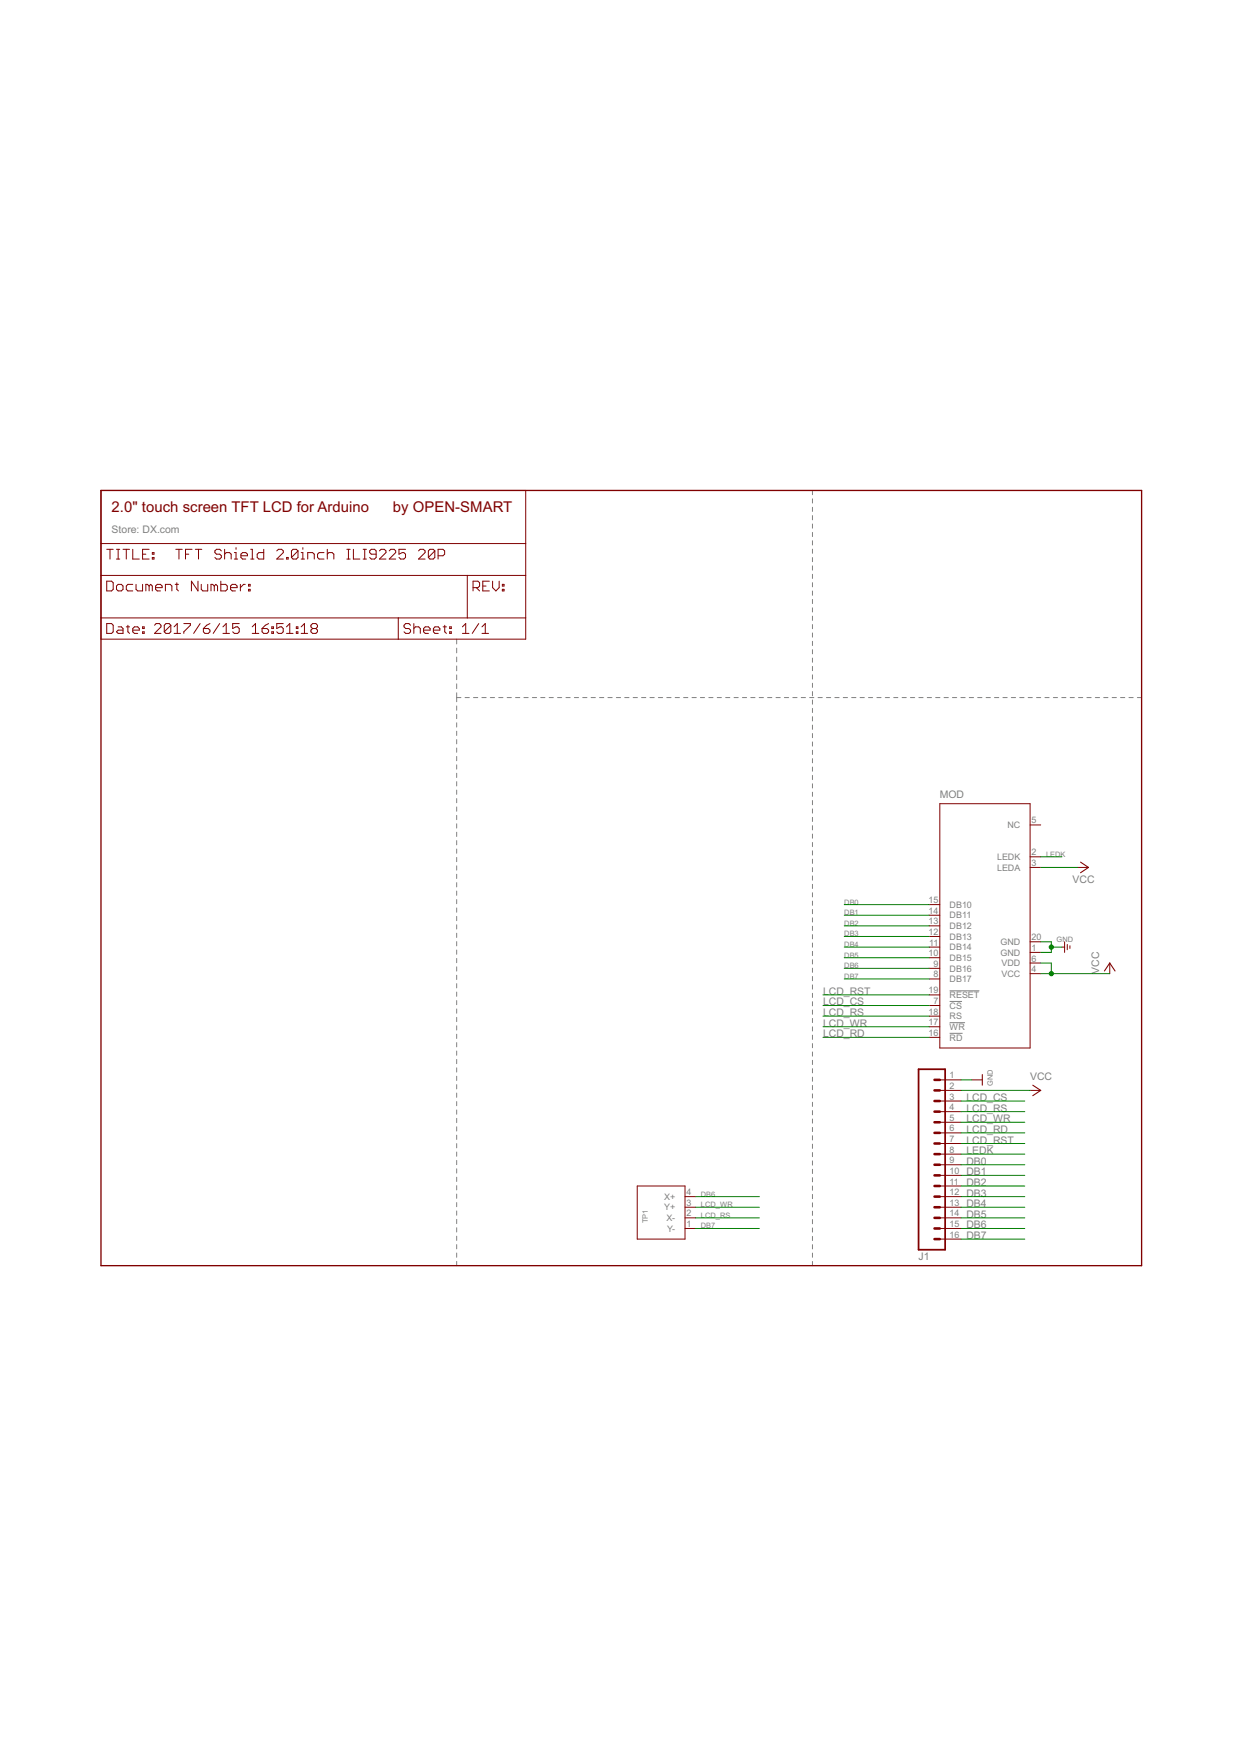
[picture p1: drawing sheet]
<svg xmlns="http://www.w3.org/2000/svg" width="297mm" height="420mm" viewBox="0 0 297 420" stroke-linecap="round" stroke-linejoin="round" font-family="sans-serif">
<g fill="none" stroke="#808080" stroke-width=".24">
<path d="M194.3 117.3v1M194.3 119.3v1M194.3 121.3v1M194.3 123.3v1M194.3 125.3v1M194.3 127.3v1M194.3 129.3v1M194.3 131.3v1M194.3 133.3v1M194.3 135.3v1M194.3 137.3v1M194.3 139.3v1"/>
<path d="M109.2 152.8v1.2M109.2 155v1.1M109.2 157.1v1.2M109.2 159.3v1.1M194.3 141.3v1M194.3 143.3v1M194.3 145.4v.9M194.3 147.3v1.1M194.3 149.4v.9M194.3 151.4v1M194.3 153.4v1M194.3 155.4v1"/>
<path d="M194.3 157.4v1M194.3 159.4v1M109.2 161.4v1.1M109.2 163.5v1.2M109.2 165.7v2.1M109.2 168.8v1M109.2 170.8v1.1M109.2 172.8v1.1M109.2 174.9v1M109.2 176.9v1M109.2 178.9v1M109.2 166.8h1"/>
<path d="M111.2 166.8h1M113.2 166.8h1.1M115.3 166.8h1M117.3 166.8h1M119.3 166.8h1M121.3 166.8h1M123.3 166.8h1M125.3 166.8h1M127.3 166.8h1M129.3 166.8h1M131.3 166.8h1M133.3 166.8h1"/>
<path d="M135.4 166.8h1M137.4 166.8h1M139.4 166.8h1M141.4 166.8h1M143.4 166.8h1M145.4 166.8h1M147.4 166.8h1M149.4 166.8h1M151.4 166.8h1M153.4 166.8h1.1M155.4 166.8h1.1M157.5 166.8h1"/>
<path d="M159.5 166.8h1M161.5 166.8h1M163.5 166.8h1M165.5 166.8h1M167.5 166.8h1M169.5 166.8h1M171.5 166.8h1M173.5 166.8h1M175.6 166.8h1M177.6 166.8h1M179.6 166.8h1M181.6 166.8h1"/>
<path d="M183.6 166.8h1M185.6 166.8h1M187.6 166.8h1M189.6 166.8h1M191.6 166.8h1M193.6 166.8h1M194.3 161.4v1M194.3 163.4v1M194.3 165.4v1M194.3 167.4v1M194.3 169.4v1M194.3 171.4v1"/>
<path d="M194.3 173.4v1M194.3 175.4v1M194.3 177.4v1M194.3 179.4v1M195.6 166.8h1.1M197.7 166.8h1M199.7 166.8h1M201.7 166.8h1M203.7 166.8h1M205.7 166.8h1M207.7 166.8h1M209.7 166.8h1"/>
<path d="M211.7 166.8h1M213.7 166.8h1M215.8 166.8h.9M217.7 166.8h1.1M219.8 166.8h1M221.8 166.8h1M223.8 166.8h1M225.8 166.8h1M227.8 166.8h1M229.8 166.8h1M231.8 166.8h1M233.8 166.8h1"/>
<path d="M235.8 166.8h1.1M237.8 166.8h1.1M239.9 166.8h1M241.9 166.8h1M243.9 166.8h1M245.9 166.8h1M247.9 166.8h1M249.9 166.8h1M251.9 166.8h1M253.9 166.8h1M255.9 166.8h1M257.9 166.8h1.1"/>
<path d="M259.9 166.8h1.1M262 166.8h1M264 166.8h1M266 166.8h1M268 166.8h1M270 166.8h1M272 166.8h1M109.2 180.9v1M109.2 182.9v1M109.2 184.9v1M109.2 186.9v1M109.2 188.9v1"/>
<path d="M109.2 191v1M109.2 193v1M109.2 195v1M109.2 197v1M109.2 199v1M194.3 181.4v1M194.3 183.4v1M194.3 185.4v1M194.3 187.4v1M194.3 189.4v1M194.3 191.4v1M194.3 193.4v1"/>
<path d="M194.3 195.5v.9M194.3 197.4v1.1M194.3 199.5v.9M109.2 201v1M109.2 203v1M109.2 205v1.1M109.2 207.1v1M109.2 209.1v1M109.2 211.1v1M109.2 213.1v1M109.2 215.1v1M109.2 217.1v1"/>
<path d="M109.2 219.1v1.1M194.3 201.5v1M194.3 203.5v1M194.3 205.5v1M194.3 207.5v1M194.3 209.5v1M194.3 211.5v1M194.3 213.5v1M194.3 215.5v1M194.3 217.5v1M194.3 219.5v1M109.2 221.1v1.1"/>
<path d="M109.2 223.2v1M109.2 225.2v1M109.2 227.2v1M109.2 229.2v1M109.2 231.2v1M109.2 233.2v1M109.2 235.2v1M109.2 237.2v1.1M109.2 239.3v1M194.3 221.5v1M194.3 223.5v1M194.3 225.5v1"/>
<path d="M194.3 227.5v1M194.3 229.5v1M194.3 231.5v1M194.3 233.5v1M194.3 235.5v1M194.3 237.5v1M194.3 239.5v1M227.1 239.5h3M227.1 236.9h7.1M109.2 241.3v1M109.2 243.3v1M109.2 245.3v1"/>
<path d="M109.2 247.3v1M109.2 249.3v1M109.2 251.3v1M109.2 253.3v1.1M109.2 255.4v1M109.2 257.4v1M109.2 259.4v1M194.3 241.5v1M194.3 243.5v1M194.3 245.6v.9M194.3 247.5v1.1M194.3 249.6v.9"/>
<path d="M194.3 251.6v1M194.3 253.6v1M194.3 255.6v1M194.3 257.6v1M194.3 259.6v1M227.1 247.1h3.1M227.1 244.6h3.7M109.2 261.4v1M109.2 263.4v1M109.2 265.4v1M109.2 267.4v1.1M109.2 269.5v1"/>
<path d="M109.2 271.5v1M109.2 273.5v1M109.2 275.5v1M109.2 277.5v1M109.2 279.5v1M194.3 261.6v1M194.3 263.6v1M194.3 265.6v1M194.3 267.6v1M194.3 269.6v1M194.3 271.6v1M194.3 273.6v1"/>
<path d="M194.3 275.6v1M194.3 277.6v1M194.3 279.6v1M109.2 281.5v1M109.2 283.5v1M109.2 285.5v1.1M109.2 287.6v1M109.2 289.6v1M109.2 291.6v1M109.2 293.6v1M109.2 295.6v1M109.2 297.6v1"/>
<path d="M109.2 299.6v1.1M194.3 281.6v1M194.3 283.6v1M194.3 285.6v1M194.3 287.6v1M194.3 289.6v1M194.3 291.6v1.1M194.3 293.6v1M194.3 295.7v1M194.3 297.6v1.1M194.3 299.7v1M109.2 301.6v1.1"/>
<path d="M194.3 301.7v1"/>
</g>
<path d="M24.2 117.3h248.8v185.4h-248.8z" fill="none" stroke="#800000" stroke-width=".32"/>
<g fill="none" stroke="#800000" stroke-width=".24">
<path d="M24.2 117.3h101.5v35.5h-101.5zM24.2 137.6h101.5M24.2 130h101.5M25.5 139h1.2l.4 .4v1.5l-.4 .4h-1.2zM25.5 131.4h1.6M26.3 131.4v2.3M27.9 131.4h.7M27.9 133.7h.7M28.3 131.4v2.3M29.4 131.4h1.6M30.2 131.4v2.3M31.7 131.4v2.3h1.6"/>
<path d="M31.7 139.7h-1.1l-.4 .4v.8l.4 .4h1.1M32.5 139.7v1.2l.4 .4h1.2v-1.6M34.1 132.5h.8M35.7 131.4h-1.6v2.3h1.6M36.4 133.3h.4v.4h-.4zM36.4 132.1h.4v.4h-.4zM41.9 139.7h.8M42 131.4h1.6M42.3 139.4v1.5l.4 .4M42.8 131.4v2.3M44.4 132.5h.7M45.9 131.4h-1.5v2.3"/>
<path d="M46.7 131.4h1.6M47.3 139v2.3l-1.5-2.3v2.3M47.5 131.4v2.3M48.1 139.7v1.2l.4 .4h1.2v-1.6M52.8 139v2.3h1.2l.4-.4v-.8l-.4-.4h-1.2M52.9 131.7l-.3-.3h-.8l-.4 .3v.4l.4 .4h.8l.3 .4v.4l-.3 .4h-.8l-.4-.4M53.7 132.5l.4-.4h.8l.4 .4v1.2M53.7 131.4v2.3M56 133.7h.8M56 132.1h.5v1.6M56.5 131v.4M57.5 139.7v1.6"/>
<path d="M57.6 132.9h1.6v-.4l-.4-.4h-.8l-.4 .4v.8l.4 .4h.8M58.7 139.7h-.4l-.8 .8M59.4 139.7h.4v.4h-.4zM60 131.4h.3v2.3M60 133.7h.7M63.1 131.4v2.3h-1.2l-.4-.4v-.8l.4-.4h1.2M66.2 131.7l.4-.3h.8l.4 .3v.4l-1.6 1.6h1.6M68.5 133.3h.4v.4h-.4zM71.3 131.7v1.6l-.4 .4h-.8l-.4-.4M71.3 131.7l-.4-.3h-.8l-.4 .3v1.6M71.3 131.7l-1.6 1.6M72 133.7h.8"/>
<path d="M72 132.1h.4v1.6M72.4 131v.4M73.6 133.7v-1.6h1.2l.4 .4v1.2M77.5 132.1h-1.2l-.4 .4v.8l.4 .4h1.2M78.3 132.5l.4-.4h.7l.4 .4v1.2M78.3 131.4v2.3M83 131.4h.7M83 133.7h.7M83.3 131.4v2.3M84.5 131.4v2.3h1.6M86.8 131.4h.8M86.8 133.7h.8"/>
<path d="M87.2 131.4v2.3M90 132.5h-1.2l-.4-.4v-.4l.4-.3h.8l.4 .3v1.6l-.4 .4h-.8l-.4-.4M90.7 131.7l.4-.3h.8l.4 .3v.4l-1.6 1.6h1.6M93.1 131.7l.4-.3h.8l.3 .3v.4l-1.5 1.6h1.5M97 131.4h-1.6v1.1l.8-.4h.4l.4 .4v.8l-.4 .4h-.8l-.4-.4M100.1 131.7l.4-.3h.8l.4 .3v.4l-1.6 1.6h1.6M104 131.7l-.4-.3h-.8l-.4 .3v1.6M104 131.7v1.6l-.4 .4h-.8l-.4-.4M104 131.7l-1.6 1.6M104.8 132.9h1.1l.4-.4v-.8l-.4-.3h-1.1v2.3M111.8 137.6v10.2M117 139h-1.5v2.3h1.5"/>
<path d="M117.8 139v1.5l.8 .8 .8-.8v-1.5M120.1 139.7h.4v.4h-.4zM24.2 147.8h101.5M25.5 149.1h1.2l.4 .4v1.6l-.4 .4h-1.2zM27.9 140.1l.4-.4h.7l.4 .4v.8l-.4 .4h-.7l-.4-.4zM28.3 149.9h.7l.4 .4v1.2h-1.1l-.4-.4 .4-.4h1.1M30.2 149.9h.8M30.6 149.5v1.6l.4 .4M31.7 150.7h1.6v-.4l-.4-.4h-.7l-.5 .4v.8l.5 .4h.7M34.1 151.1h.4v.4h-.4zM34.1 149.9h.4v.4h-.4zM35.7 140.1l-.4-.4h-.4v1.6"/>
<path d="M35.7 140.1l.3-.4 .4 .4v1.2M35.7 140.1v1.2M37 149.5l.3-.4h.8l.4 .4v.4l-1.5 1.6h1.5M37.2 140.5h1.6v-.4l-.4-.4h-.8l-.4 .4v.8l.4 .4h.8M39.6 141.3v-1.6h1.1l.4 .4v1.2M40.9 149.5v1.6l-.5 .4h-.7l-.4-.4M40.9 149.5l-.5-.4h-.7l-.4 .4v1.6M40.9 149.5l-1.6 1.6M41.6 151.5h1.6M41.6 149.9l.8-.8v2.4M44 149.1h1.5v.4l-1.5 1.6v.4M47.9 149.1l-1.6 2.4"/>
<path d="M48.6 150.3h1.2l.4 .4v.4l-.4 .4h-.8l-.4-.4zM50.2 149.1l-.8 .4-.8 .8M51.2 140.1l-.3-.4h-.4v1.6M51.2 140.1v1.2M51.2 140.1l.4-.4 .4 .4v1.2M52.5 149.1l-1.5 2.4M53.3 151.5h1.6M53.3 149.9l.8-.8v2.4M55.1 140.5h1.6v-.4l-.4-.4h-.8l-.4 .4v.8l.4 .4h.8M57.2 149.1h-1.6v1.2l.8-.4h.4l.4 .4v.8l-.4 .4h-.8l-.4-.4M59.4 140.9h.4v.4h-.4zM60.3 151.5h1.6"/>
<path d="M60.3 149.9l.8-.8v2.4M62.7 150.3h1.1l.4 .4v.4l-.4 .4h-.7l-.4-.4zM64.2 149.1l-.7 .4-.8 .8M65 151.1h.4v.4h-.4zM65 149.9h.4v.4h-.4zM67.7 149.1h-1.5v1.2l.8-.4h.4l.3 .4v.8l-.3 .4h-.8l-.4-.4M68.5 151.5h1.6M68.5 149.9l.8-.8v2.4M70.9 151.1h.3v.4h-.3zM70.9 149.9h.3v.4h-.3zM72 151.5h1.6M72 149.9l.8-.8v2.4"/>
<path d="M74.8 150.3l-.4 .4v.4l.4 .4h.7l.4-.4v-.4l-.4-.4M74.8 150.3l-.4-.4v-.4l.4-.4h.7l.4 .4v.4l-.4 .4M74.8 150.3h.7M95.2 147.8v5M98.2 149.5l-.4-.4h-.8l-.4 .4v.4l.4 .4h.8l.4 .4v.4l-.4 .4h-.8l-.4-.4M99 150.3l.4-.4h.7l.4 .4v1.2M99 149.1v2.4M101.3 150.7h1.6v-.4l-.4-.4h-.8l-.4 .4v.8l.4 .4h.8M103.7 150.7h1.5v-.4l-.4-.4h-.8l-.3 .4v.8l.3 .4h.8M106 149.9h.8M106.4 149.5v1.6l.4 .4M107.5 151.1h.4v.4h-.4z"/>
<path d="M107.5 149.9h.4v.4h-.4zM110.6 151.5h1.6M110.6 149.9l.8-.8v2.4M113.1 140.5h1.2l.4-.4v-.7l-.4-.4h-1.2v2.3M113.9 140.5l.8 .8M114.5 149.1l-1.6 2.4M115.3 151.5h1.5M115.3 149.9l.8-.8v2.4M115.5 140.1h.7M120.1 140.9h.4v.4h-.4zM224.8 192.2h21.6v58.4h-21.6zM246.4 197.3h2.5"/>
<path d="M222.2 218.9h2.6M222.2 216.3h2.6M246.4 207.4h2.5M246.4 204.9h2.5M257.8 207.4h2.5M222.2 226.5h2.6M222.2 234.1h2.6M222.2 231.6h2.6M222.2 229h2.6M222.2 223.9h2.6M222.2 221.4h2.6M222.2 237.9h2.6"/>
<path d="M246.4 227.8h2.5M246.4 232.8h2.5M246.4 230.3h2.5M246.4 225.2h2.5M254 226.5h.6M254.6 225.2v2.6M255.2 225.8v1.3M255.9 226.2v.6M265.4 230.3v2.5M222.2 240.5h2.6M222.2 248.1h2.6M222.2 245.5h2.6"/>
<path d="M222.2 243h2.6M224.8 258.2h5M232.4 258.2h2.5M224.8 260.8h5M224.8 263.3h5M224.8 265.8h5M224.8 268.4h5M224.8 270.9h5M224.8 273.5h5M224.8 276h5M224.8 278.5h5M246.4 260.8h2.5"/>
<path d="M152.4 283.6h11.4v12.7h-11.4zM163.8 286.2h2.6M163.8 288.7h2.6M163.8 291.2h2.6M163.8 293.8h2.6M224.8 281.1h5M224.8 283.6h5M224.8 286.2h5M224.8 288.7h5M224.8 291.2h5M224.8 293.8h5M224.8 296.3h5"/>
</g>
<path d="M258.4 206.2l1.9 1.2-1.9 1.3M264.1 232.2l1.3-1.9 1.3 1.9M234.9 257v2.5M247 259.5l1.9 1.3-1.9 1.2" fill="none" stroke="#800000" stroke-width=".25"/>
<path d="M219.7 255.7h6.3v43.2h-6.3z" fill="none" stroke="#800000" stroke-width=".42"/>
<g fill="none" stroke="#800000" stroke-width=".61">
<path d="M223.5 258.2h1.3M223.5 263.3h1.3M223.5 260.8h1.3M223.5 268.4h1.3M223.5 265.8h1.3M223.5 270.9h1.3M223.5 273.5h1.3M223.5 276h1.3M223.5 278.5h1.3M223.5 281.1h1.3M223.5 283.6h1.3M223.5 286.2h1.3"/>
<path d="M223.5 288.7h1.3M223.5 291.2h1.3M223.5 293.8h1.3M223.5 296.3h1.3"/>
</g>
<g fill="none" stroke="#008000" stroke-width=".24">
<path d="M201.9 216.3h20.3M201.9 218.9h20.3M248.9 207.4h8.9M248.9 204.9h5.1M196.8 237.9h25.4M201.9 226.5h20.3M201.9 223.9h20.3M201.9 231.6h20.3M201.9 234.1h20.3M201.9 229h20.3M201.9 221.4h20.3M248.9 225.2h2.5v2.6h-2.5"/>
<path d="M248.9 230.3h2.5v2.5M248.9 232.8h16.5M251.4 226.5h2.6M196.8 240.5h25.4M196.8 245.5h25.4M196.8 248.1h25.4M196.8 243h25.4M229.8 258.2h2.6M229.8 273.5h15.3M229.8 263.3h15.3M229.8 268.4h15.3M229.8 270.9h15.3"/>
<path d="M229.8 265.8h15.3M229.8 278.5h15.3M229.8 260.8h16.6M229.8 276h15.3M166.4 288.7h15.2M166.4 291.2h15.2M166.4 286.2h15.2M166.4 293.8h15.2M229.8 288.7h15.3M229.8 291.2h15.3M229.8 286.2h15.3M229.8 293.8h15.3"/>
<path d="M229.8 296.3h15.3M229.8 281.1h15.3M229.8 283.6h15.3"/>
</g>
<g fill="#008000" stroke="#008000" stroke-width=".24">
<circle cx="251.4" cy="226.5" r=".51"/>
<circle cx="251.4" cy="232.8" r=".51"/>
</g>
<g font-size="4" fill="#800000">
<text x="26.7" y="122.4">2.0&quot; touch screen TFT LCD for Arduino</text>
<text x="94" y="122.4">by OPEN-SMART</text>
</g>
<g font-size="2.8" fill="#808080">
<text x="26.7" y="127.4">Store: DX.com</text>
<text x="224.8" y="190.9">MOD</text>
<text x="256.5" y="211.2">VCC</text>
<text x="262.9" y="232.8" transform="rotate(-90 262.9 232.8)">VCC</text>
<text x="196.8" y="237.9">LCD_RST</text>
<text x="196.8" y="240.4">LCD_CS</text>
<text x="196.8" y="245.5">LCD_WR</text>
<text x="196.8" y="243">LCD_RS</text>
<text x="196.8" y="248.1">LCD_RD</text>
<text x="231.1" y="263.3">LCD_CS</text>
<text x="246.4" y="258.2">VCC</text>
<text x="231.1" y="268.4">LCD_WR</text>
<text x="231.1" y="265.8">LCD_RS</text>
<text x="231.1" y="273.5">LCD_RST</text>
<text x="231.1" y="270.9">LCD_RD</text>
<text x="231.1" y="276">LEDK</text>
<text x="231.1" y="278.5">DB0</text>
<text x="231.1" y="281.1">DB1</text>
<text x="231.1" y="286.2">DB3</text>
<text x="231.1" y="283.6">DB2</text>
<text x="231.1" y="293.8">DB6</text>
<text x="231.1" y="291.2">DB5</text>
<text x="231.1" y="288.7">DB4</text>
<text x="231.1" y="296.3">DB7</text>
<text x="219.7" y="301.4">J1</text>
</g>
<g font-size="2.4" fill="#808080">
<text x="246.7" y="196.9">5</text>
<text x="240.9" y="198">NC</text>
<text x="238.5" y="205.7">LEDK</text>
<text x="238.5" y="208.2">LEDA</text>
<text x="246.7" y="204.5">2</text>
<text x="246.7" y="207.1">3</text>
<text x="222" y="216">15</text>
<text x="222" y="221">13</text>
<text x="222" y="218.5">14</text>
<text x="227.1" y="219.6">DB11</text>
<text x="227.1" y="217.1">DB10</text>
<text x="222" y="223.6">12</text>
<text x="222.2" y="226.1">11</text>
<text x="227.1" y="227.2">DB14</text>
<text x="227.1" y="224.7">DB13</text>
<text x="227.1" y="222.2">DB12</text>
<text x="239.3" y="226">GND</text>
<text x="246.7" y="227.4">1</text>
<text x="246.7" y="224.9">20</text>
<text x="222" y="228.7">10</text>
<text x="223.2" y="233.7">8</text>
<text x="223.2" y="231.2">9</text>
<text x="227.1" y="232.3">DB16</text>
<text x="227.1" y="229.8">DB15</text>
<text x="239.3" y="228.5">GND</text>
<text x="239.5" y="233.6">VCC</text>
<text x="239.5" y="231.1">VDD</text>
<text x="246.7" y="232.5">4</text>
<text x="246.7" y="229.9">6</text>
<text x="222" y="237.6">19</text>
<text x="227.1" y="234.9">DB17</text>
<text x="227.1" y="238.7">RESET</text>
<text x="222" y="245.2">17</text>
<text x="222" y="242.6">18</text>
<text x="223.2" y="240.1">7</text>
<text x="227.1" y="241.2">CS</text>
<text x="227.1" y="243.7">RS</text>
<text x="222" y="247.7">16</text>
<text x="227.1" y="248.8">RD</text>
<text x="227.1" y="246.3">WR</text>
<text x="227.1" y="257.9">1</text>
<text x="227.1" y="260.4">2</text>
<text x="227.1" y="262.9">3</text>
<text x="227.1" y="265.5">4</text>
<text x="227.1" y="268">5</text>
<text x="227.1" y="270.6">6</text>
<text x="227.1" y="273.1">7</text>
<text x="227.1" y="275.6">8</text>
<text x="227.1" y="278.2">9</text>
<text x="227.1" y="280.7">10</text>
<text x="158.8" y="286.9">X+</text>
<text x="164.2" y="285.8">4</text>
<text x="227.1" y="283.3">11</text>
<text x="227.1" y="285.8">12</text>
<text x="158.8" y="289.5">Y+</text>
<text x="159.4" y="292">X-</text>
<text x="164.2" y="293.4">1</text>
<text x="164.2" y="290.9">2</text>
<text x="164.2" y="288.3">3</text>
<text x="227.1" y="288.3">13</text>
<text x="227.1" y="290.9">14</text>
<text x="227.1" y="293.4">15</text>
<text x="159.6" y="294.5">Y-</text>
<text x="227.1" y="296">16</text>
</g>
<g font-size="2" fill="#808080">
<text x="250.2" y="204.9">LEDK</text>
<text x="201.9" y="216.3">DB0</text>
<text x="201.9" y="218.9">DB1</text>
<text x="201.9" y="221.4">DB2</text>
<text x="201.9" y="223.9">DB3</text>
<text x="201.9" y="226.5">DB4</text>
<text x="252.7" y="225.2">GND</text>
<text x="201.9" y="231.6">DB6</text>
<text x="201.9" y="229">DB5</text>
<text x="201.9" y="234.1">DB7</text>
<text x="237.5" y="259.7" transform="rotate(-90 237.5 259.7)">GND</text>
<text x="167.6" y="286.2">DB6</text>
<text x="154.9" y="292.5" transform="rotate(-90 154.9 292.5)">TP1</text>
<text x="167.6" y="288.7">LCD_WR</text>
<text x="167.6" y="291.2">LCD_RS</text>
<text x="167.6" y="293.8">DB7</text>
</g>
</svg>
